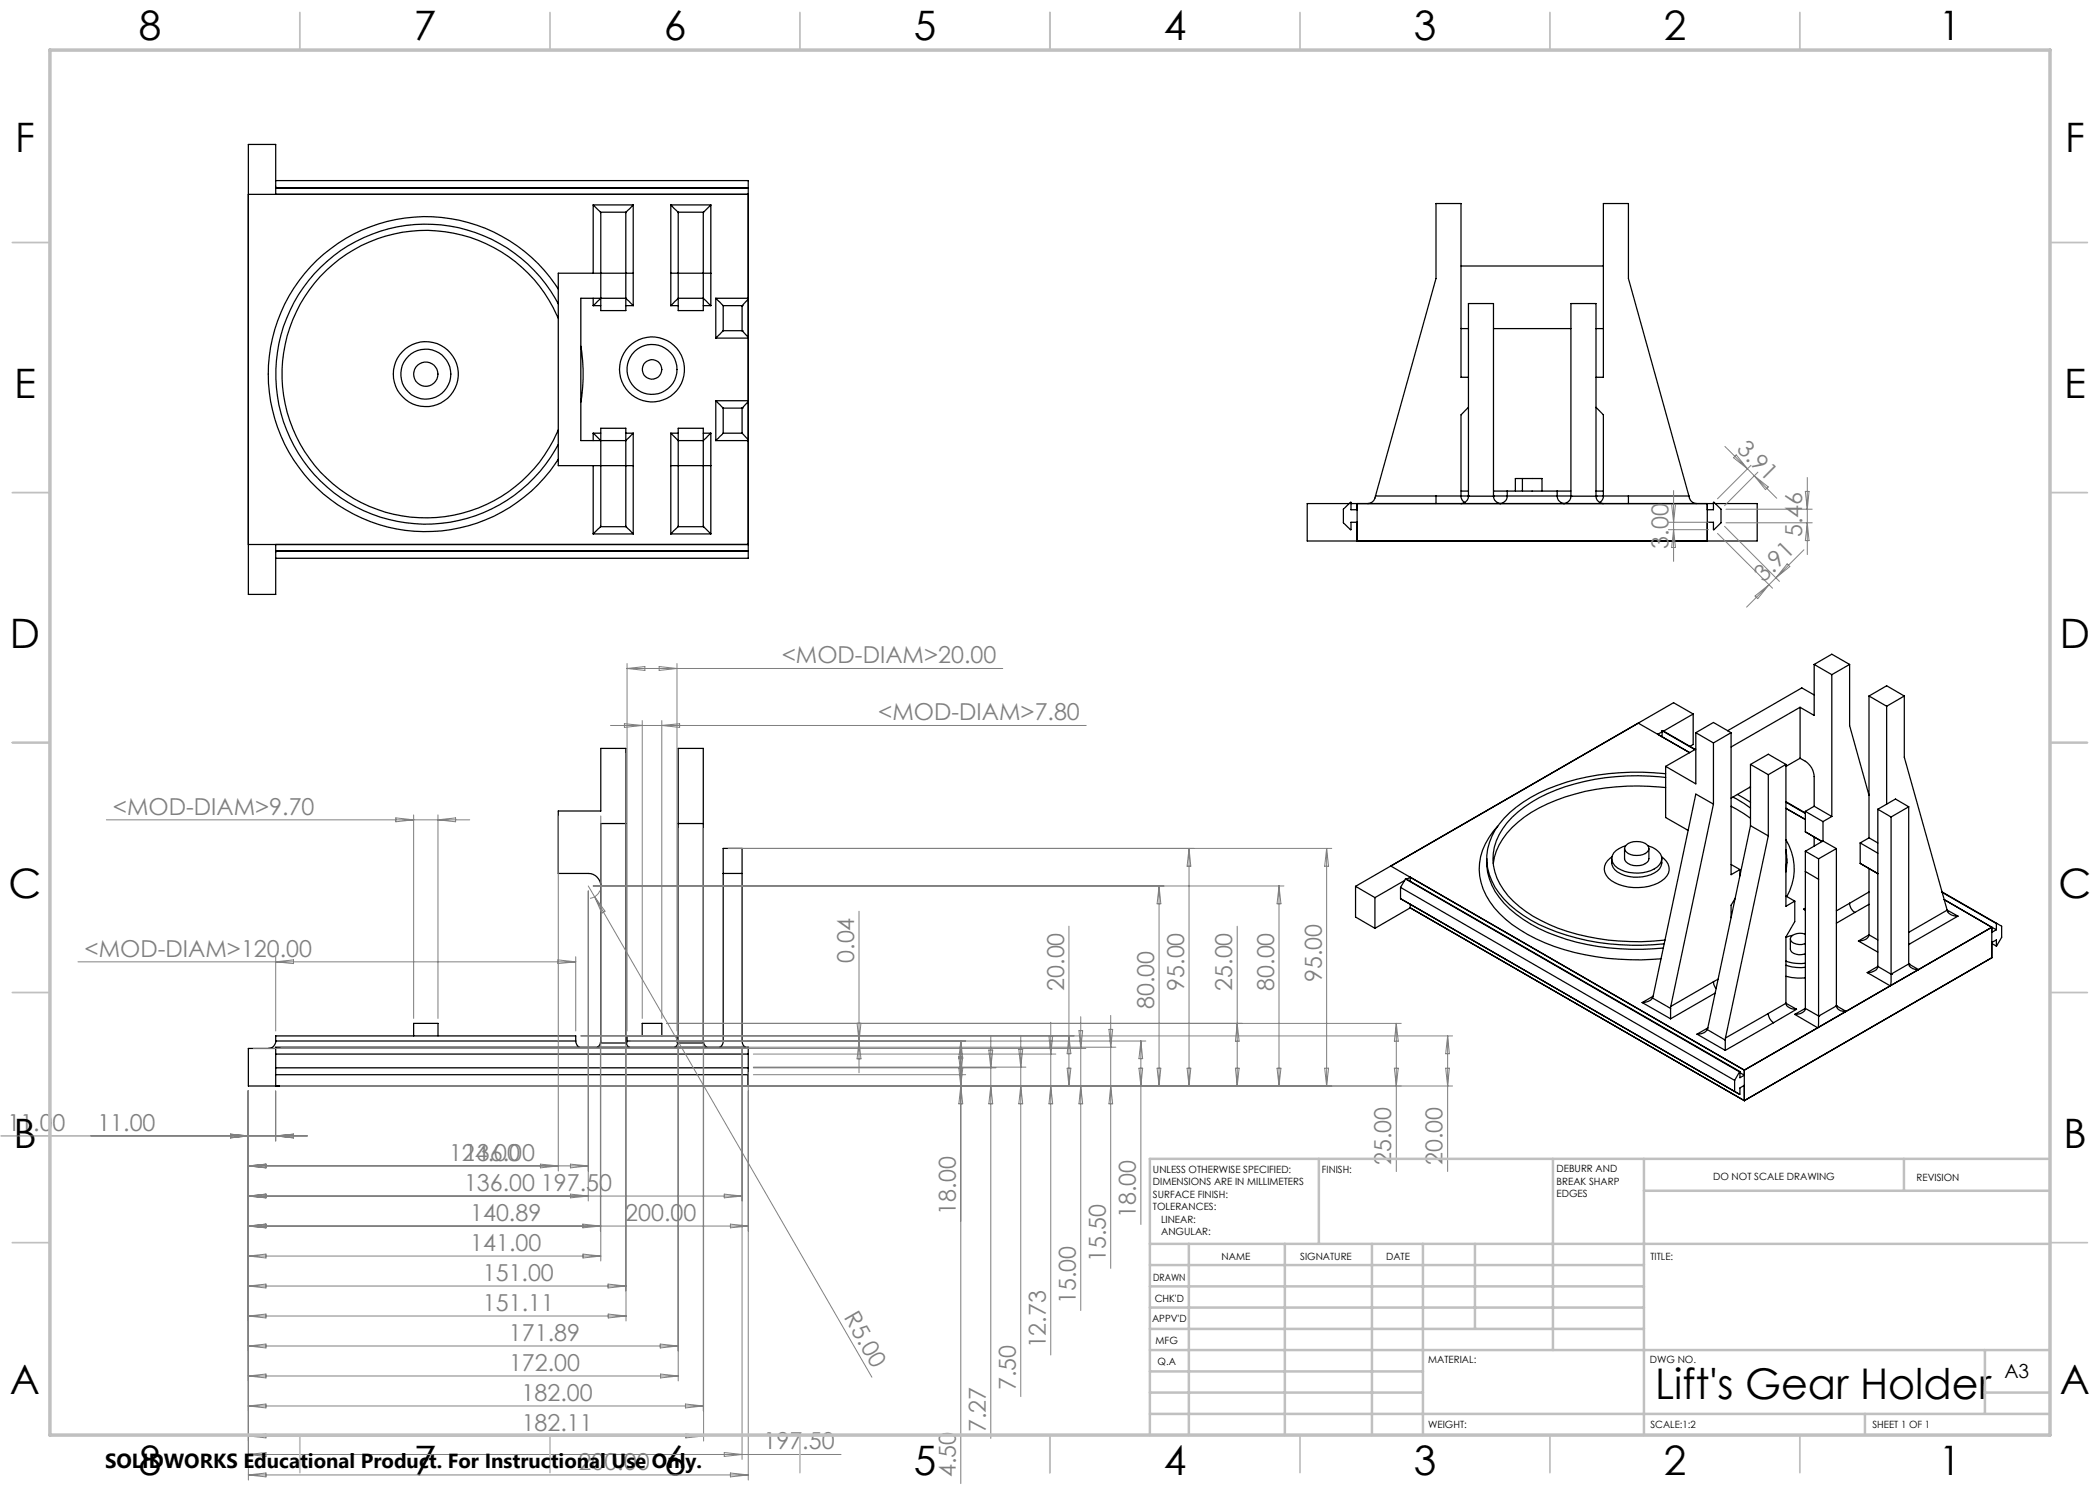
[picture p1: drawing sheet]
<svg xmlns="http://www.w3.org/2000/svg" width="420mm" height="297mm" viewBox="0 0 420 297" stroke-linecap="round" stroke-linejoin="round" font-family="sans-serif">
<g fill="none" stroke="#000" stroke-width=".25">
<path d="M49.7 38.9h99.9M55.1 38.9v-10h-5.4v90h5.4v-10M55.1 36.1h94.5v75.6h-94.5M55.1 37.5h94.5M55.1 37.6h94.5M111.7 57.8a31.5 31.5 0 0 0-47.2-6.8 31.5 31.5 0 0 0 0 47.6 31.5 31.5 0 0 0 47.2-6.7M118.6 41l1.5 1.4M118.6 41v13.6M118.6 59.7v1.4M118.6 41h8M120.1 42.4l.1 19.7h5v-19.7M120.1 42.4h5.1"/>
<path d="M120.2 59.7l-1.6 1.4M126.6 41l-1.4 1.4M126.6 54.6h-14.9v38.5h14.9M126.6 41v20.1M134.2 54.6h8M134.2 41l1.4 1.4M134.2 41v20.1M134.2 41h8M135.6 42.4v19.7h5.1v-19.7M135.6 42.4h5.1M142.2 41l-1.5 1.4M142.2 41v20.1"/>
<path d="M143.2 59.7l1.4 1.4M143.2 59.7h6.4l-1.2 1.4M143.2 59.7v7.9M292.2 53.2h28.5M111.7 63.7a28.8 28.8 0 0 0-44.1-11.7 28.8 28.8 0 0 0 0 45.6 28.8 28.8 0 0 0 44.1-11.6M111.7 60.8a30 30 0 0 0-45.5-9.2 30 30 0 0 0 0 46.4 30 30 0 0 0 45.5-9.1M116.2 69.2a33.4 33.4 0 0 1 0 11.2M118.6 61.1h1.6M125.2 61.1h1.4M126.6 61.1l-1.4-1.4h-9v28.4h9l1.4-1.5M134.2 61.1l1.4-1.4h5.1l1.5 1.4M134.2 61.1h1.4"/>
<path d="M140.7 61.1h1.5M144.6 66.1l-1.4 1.5M144.6 66.1h3.8M144.6 61.1h3.8M144.6 61.1v5M148.4 61.1h.1M148.4 66.1l1.2 1.5h-6.4M148.4 66.1h.1M148.4 61.1v5M292.2 65.7h1.5M293.7 75.5h-1.5v-34.8h-5v15l-12.1 43.5M298.7 65.7h15.5"/>
<path d="M319.2 75.5h1.5v-34.8h5v15l12.1 43.5M319.2 65.7h1.5M118.6 86.6l1.6 1.5M118.6 86.6h1.6M118.6 86.6v1.5M118.6 93.1v13.7M125.2 86.6h1.4M126.6 86.6v20.2M134.2 86.6l1.4 1.5h5.1l1.5-1.5M134.2 93.1h8M134.2 86.6h1.4M134.2 86.6v20.2"/>
<path d="M140.7 86.6h1.5M142.2 86.6v20.2M143.2 80.1h6.4l-1.2 1.5M143.2 80.1l1.4 1.5M143.2 80.1v8M144.6 86.6l-1.4 1.5M144.6 81.6v5M144.6 81.6h3.8M144.6 86.6h3.8M148.4 86.6l1.2 1.5h-6.4M148.4 81.6h.1M148.4 81.6v5"/>
<path d="M275.1 99.2a1.61 1.61 0 0 1-1.6 1.5M275.1 99.2h17.1M287.2 99.2v1.5M292.2 99.2l.3 .8 .4 .5M292.2 98.2h1.5M292.2 99.2h1.5M293.7 99.2h.1M293.7 99.2a1.49 1.49 0 0 1-1.5 1.5M293.7 99.2h5M293.7 99.2v-38.5h5v38.5M293.7 81.5l-1.5 1.5v16.2M298.7 99.2h.1"/>
<path d="M298.7 99.2a1.49 1.49 0 0 0 1.5 1.5M298.7 98.2h2.7M298.7 99.2h2.7M301.4 99.2a1.57 1.57 0 0 1-1.5 1.5M301.4 98.2h10M301.4 99.2h10M301.4 98.2v1M304.5 95.7h3.9v2.5M304.5 95.7h-1.4v2.5M304.5 95.7v2.5M311.4 99.2a1.57 1.57 0 0 0 1.5 1.5M311.4 98.2h2.8"/>
<path d="M311.4 99.2h2.8M311.4 98.2v1M314.2 99.2h.1M314.2 99.2a1.49 1.49 0 0 1-1.5 1.5M314.2 99.2h5M314.2 99.2v-38.5h5v38.5M319.2 99.2h.1M319.2 99.2a1.49 1.49 0 0 0 1.5 1.5M319.2 98.2h1.5M319.2 99.2h1.5M319.2 81.5l1.5 1.5v16.2M320.7 99.2l-.3 .8-.4 .5"/>
<path d="M320.7 99.2h17.1M325.7 99.2v1.5M337.8 99.2a1.61 1.61 0 0 0 1.5 1.5M49.7 108.9h99.9M55.1 110.1h94.5M55.1 110.2h94.5M118.6 106.8h8M120.1 105.3l.1-19.6h5v19.6M120.1 105.3l-1.5 1.5M120.1 105.3h5.1M125.2 105.3l1.4 1.5M134.2 106.8h8"/>
<path d="M135.6 105.3v-19.6h5.1v19.6M135.6 105.3l-1.4 1.5M135.6 105.3h5.1M140.7 105.3l1.5 1.5M269.8 100.7h-8.4v7.5h90v-7.5h-8.4M270.2 100.7h72.5M271.4 101.9h-1.2v-1.4l-1.5 1.3v2.8l1.4 1.3h.1v-1.4h1.2M271.4 100.7v7.5M341.5 101.9h1.2v-1.4l1.5 1.3v2.8l-1.4 1.3h-.1v-1.4h-1.2M341.5 100.7v7.5M362.8 132.9v10.2l-2.8-1.6M362.8 139l-2.4-1.4-14.9 8.6"/>
<path d="M362.8 132.9l3.6 2M362.8 132.9l3.6-2.1 3.5 2.1M366.4 134.9v28.4M369.9 132.9l-3.5 2M369.9 132.9v12.2l3.9 14M373.8 139.2l3.5-2 3.6 2M373.8 139.2l3.5 2M373.8 139.2v28.4M380.9 139.2l-3.6 2M380.9 139.2v12.2l8.5 30.6M332.4 146.4l-.9 .5M332.4 146.2l6.7 3.7"/>
<path d="M332.4 146.2l6.6 3.7M332.4 146.2v1.2M333.1 154.8a47.5 47.5 0 0 0-25.3 3.8 19.5 19.5 0 0 0-9.4 8.6 11 11 0 0 0 2.4 12.6 28.7 28.7 0 0 0 14.5 7.8 50.6 50.6 0 0 0 17.5 1.2M333.1 155.5a44.9 44.9 0 0 0-25.3 4.1 17.5 17.5 0 0 0-8.5 8.6 10.5 10.5 0 0 0 2.3 11 29.3 29.3 0 0 0 15.9 8.1 49.9 49.9 0 0 0 15.5 .7M333.1 157.5a43.8 43.8 0 0 0-26.9 5 15.6 15.6 0 0 0-7.3 8.9l-.2 1.4M333.1 153.3v10.2l4.5 2.6M337.9 150.5l-10.2-5.9-49.5 28.6 70.7 40.8M338.6 142.8l-3.9-2.3-63.6 36.8M338.6 142.8l-5.9 3.4M338.6 142.8v6.1l-.6 .4M339.2 146.5l3.5-2 3.5 2M339.2 146.5v10.3l-6.1-3.5"/>
<path d="M339.2 146.5l3.5 2.1M339.2 149.8l-6.1 3.5M342.7 148.6v12.2M346.2 146.5l-3.5 2.1M346.2 146.5v28.4l1.8-1M346.6 159.4l3.5 2.2M347.5 158.9l2.6 1.6M349.9 157.5l.2 .1M350.1 152.9l3.6-2.1 3.5 2.1M350.1 152.9l3.6 2M350.1 152.9v12.2M350.1 157.4l-3.9 2.2"/>
<path d="M353.7 154.9v12.3M357.2 152.9l-3.5 2M357.2 152.9v28.4l1.8-1.1M360 151.7a4.2 4.2 0 0 1 2.8 3.6v6M360 141.5l-13.8 7.9M360 151.7l-2.8 1.6M360 141.5v10.2M377.3 141.2v19.6M120.2 177.2a2.53 2.53 0 0 0-2.5-2.5h-6v-12.5h8.5v-12.5h5v58.9M125.2 164.7h-5l-.1 43.9M135.6 164.7h5.1M144.6 174.7h3.8"/>
<path d="M271.1 177.3l3.9 2.2M271.1 177.3v6.1l3.9 2.3M275 179.5v6.2M280.1 177.5l66.8 38.6M280.1 177.5v2.2M280.1 179.7l67.8 39.2M280.1 179.7l1 .6M280.9 176.1l-5.9 3.4M280.9 176.1l-.8 1.4M281.1 175.8l-.2 .3M281.1 175.8l66.8 38.6M281.1 175.8l66.9 38.5"/>
<path d="M281.3 175.9l.7-.5v.8M297.4 171.7a12.3 12.3 0 0 0 4.5 10.1 33.9 33.9 0 0 0 17.7 7.5 53.1 53.1 0 0 0 13 .3M299.5 165.2a11.9 11.9 0 0 0-3.3 11.4 16.5 16.5 0 0 0 7.7 9.3 44.5 44.5 0 0 0 24.3 6.1l4-.2M322.3 172.5a3.1 3.1 0 0 0 2.6 2.6 7.2 7.2 0 0 0 7-1.4l.5-1.2M322.3 171.7v.9M322.4 171.3a2.69 2.69 0 0 0-.2 4.8 9.9 9.9 0 0 0 10.1 .1 2.69 2.69 0 0 0 1.5-2.4 2.69 2.69 0 0 0-1.5-2.5M324.9 169.7v2a2.44 2.44 0 0 0 3.1 1.4 1.98 1.98 0 0 0 1.8-1.4v-2M325.1 169.2a3.3 3.3 0 0 0-2.7 2.4 2.48 2.48 0 0 0 1.8 2.4 7.1 7.1 0 0 0 7.7-1.1 1.96 1.96 0 0 0-.7-3l-1.6-.7M325.3 169a3.5 3.5 0 0 1 4.2 0 1.15 1.15 0 0 1 .1 1.3 1.15 1.15 0 0 1-1 .6 3.2 3.2 0 0 1-3.6-.8l-.1-.4zM332.4 171.7v.9M342.7 160.8l-8.5 40.5M342.7 160.8l-3.5-2-8.6 40.4"/>
<path d="M346.2 161.3l3.9 2.4M346.2 172.9l1.8 1M347.1 179.6l-.9 1.4v2.5M348 173.9v1.3M350.1 165.1l3.6 2.1M350.1 165.1l-8.5 40.5M353.7 167.2l-8.6 40.4M357.2 169.9l.1 1.2-.1 2.5M357.2 168a11.1 11.1 0 0 1 .2 11.3M357.2 161.7l3.9 2.2M357.2 160.3l3.9 2.3M357.2 160.4l3.9 2.3"/>
<path d="M357.2 179.2l1.8 1M357.4 172.5l-.2 1.9M357.4 171.7v.9M361.1 162.3v4.1l3.3 1.9M361.1 170.2v31.5M361.1 170.2l2.6 1.6M361.1 174.3l2.6 1.6M361.1 162.3l3.5 2M362.8 161.3l3.6 2M362.8 167.4v1.8M362.8 161.3l-1.7 1M363.7 171.8v31.4"/>
<path d="M364.6 168.2l2.7 1.5M364.6 168.2l-3.5 2M364.6 164.3v3.9M366.4 163.3l-1.8 1M367.3 169.7v31.5M367.3 169.7l-3.6 2.1M372 168.6l3.6 2M372 168.6v4.1l3.6 2M373.8 173.7v13.3M373.8 167.6l1.8 1M373.8 167.6l-1.8 1M373.8 178.4l-3.9 2.3"/>
<path d="M375.6 161.9l2.6 1.5M375.6 161.9v31.4M378.2 163.4v31.4M381.7 161.4l-2.6-1.6-3.5 2.1M381.7 161.4l-3.5 2M381.7 161.4v31.4M388.4 178.4l10.9 6.3M388.4 178.5l10.9 6.2M388.8 179.9l9.6 5.6M282 180.8v.8M282 181.6l66.9 38.5M282 181.6l-7 4.1"/>
<path d="M330.5 199.6l-.6 .6-1.5 .3M330.5 199.6l3.6 2.1M330.6 199.2l-.1 .4M330.6 199.2l-2.2 1.3M342.7 196.4l.1 .5 .4 .8M342.7 196.4l-8.5 4.9M343 198.6l-8.9 5.2M343.6 195.8l-.9 .6M357.2 192.2a7.8 7.8 0 0 0 3.9 .4M357.2 195.3h.1a10.8 10.8 0 0 0 3.8 .3M357.2 193a7.8 7.8 0 0 0 3.9 .5M358.1 187.8v2a1.86 1.86 0 0 0 2.3 1.1l.7-.1"/>
<path d="M358.5 187.1l-1.3 .4M359 180.2v4.1l-1.8 3.1v13.3M360.7 181.9h.4M360.7 181.9l.4 .2M361.1 186.8h-.1a2.6 2.6 0 0 0-2.8 .6 .87 .87 0 0 0 .5 1.2 3 3 0 0 0 2.4 .1M361.1 181.7l-.4 .2M369.9 180.7a2.23 2.23 0 0 0 1.1 1.8M369.9 180.7l-2.6 1.5M371 182.5l-3.7 2.1M371.7 188.2l3.9 2.2M373.5 194.5l4.5 2.7M373.8 187a1.87 1.87 0 0 1-2.1 1.2"/>
<path d="M373.8 180.9l-2.8 1.6M373.8 187l-2.1 1.2M373.8 187l1.8 1M375.6 193.3a1.87 1.87 0 0 1-2.1 1.2M375.6 193.3l2.6 1.5M375.6 193.3l-2.1 1.2M378 197.2l-14.5 8.4M378.2 194.8h.1M378.2 194.8v2.2l-.2 .2M381.7 192.8h.1M381.7 192.8a1.64 1.64 0 0 0 2 1.1M381.7 192.8l-3.5 2"/>
<path d="M381.7 188.7l.2 .1M381.8 192.8l1.9 1.1M381.9 188.8l-.2 .1M383.7 193.9l-5.7 3.3M389.4 182l2.2 1.2M389.4 182a1.89 1.89 0 0 0 2.2 1.2M389.4 182l-7.7 4.5M391.6 183.2l-9.7 5.6M398.4 185.5l-49.5 28.5M398.4 188.5l.9-.5v1.2M398.4 185.5v6.1l-49.5 28.5M398.4 185.5l.9 .4"/>
<path d="M398.4 188.7l.9 .5M398.4 185.5l-14.7 8.4M399.3 184.7v1.2M399.3 185.9l-.9 .6M399.3 184.7h.1M399.3 184.7l1 .5v2.3l-1 1.7M55.1 208.2a1.45 1.45 0 0 1-1.4 1.5M55.1 208.2v-1h60v1M55.1 208.2h60M55.1 209.7h-5.4v7.5h99.9v-7.8h-94.5v7.8M55.1 210.8h94.5M55.1 213.6h94.5"/>
<path d="M55.1 214.9h94.5M82.7 207.2v-2.5h4.9v2.5M115.1 208.2l.3 .8 .4 .4M120.1 208.6l-.2 .5-.4 .3M120.1 208.6h5.1M125.2 208.6l.6 .8M125.4 208.2l-.1 .6M125.4 208.2v-1h10v1M125.4 208.2h10M128.4 207.2v-2.5h4v2.5M135.4 208.2l.1 .6M135.6 208.6l-.6 .8"/>
<path d="M135.6 208.6v-58.9h5.1v58.9M135.6 208.6h5.1M140.7 208.6l.6 .8M144.6 208.2l-.1 .7-.5 .5M144.6 208.2v-38.5h3.8v38.5M144.6 208.2h3.8M148.4 208.2h.1M148.4 208.2v.1a1.35 1.35 0 0 0 .7 1.1M328.4 200.5l5.7 3.3M334.1 201.7v2.1M334.2 201.3l-.1 .4M339.4 206.8l5.7 3.3"/>
<path d="M341.5 205.9l-.6 .6-1.5 .3M341.5 205.9l3.6 2.1M341.6 205.6l-.1 .3M341.6 205.6l-2.2 1.2M345.1 208v2.1M345.1 207.6v.4M346.9 216.1v2.2l1 .6M347.9 214.4l-1 1.7M348 214.3v1.2l.9-.5-.9-.5M348 214.3l-.1 .1M348.9 214v6.1M348.9 217.1l-.9 .5-.1 1.3"/>
<path d="M353.7 202.7a2.23 2.23 0 0 0 1 1.8M353.7 202.7l-8.6 4.9M354.7 204.5l-9.6 5.6M357.2 200.7a1.9 1.9 0 0 0 2.1 1.2M357.2 200.7l-3.5 2M357.2 200.7l2.1 1.2M359 202.9l4.5 2.7M359.3 201.9l-4.6 2.6M361.1 201.7a1.79 1.79 0 0 1-2.1 1.2M361.1 201.7l2.6 1.5M361.1 201.7l-2.1 1.2M363.5 205.6l-14.6 8.4"/>
<path d="M363.7 203.2h.1M363.7 203.2v2.1l-.2 .3M367.3 201.2h.1M367.3 201.2l1.9 1.1a1.65 1.65 0 0 1-1.9-1.1zM367.3 201.2l-3.6 2"/>
<circle cx="85.2" cy="74.8" r="5"/>
<circle cx="85.2" cy="74.8" r="6.5"/>
<circle cx="85.2" cy="74.8" r="2.42"/>
<circle cx="130.4" cy="73.9" r="5"/>
<circle cx="130.4" cy="73.9" r="6.5"/>
<circle cx="130.4" cy="73.9" r="1.94"/>
</g>
<g fill="none" stroke="#808080" stroke-width=".2">
<path d="M334.7 98.1v14.2M345 89.3l4.5 4.5M347.2 91l2.3 2.8-2.8-2.3zM349.5 93.8l1.4 1.4M350.2 93.1l-6.7 6.7M350.9 95.2l4.5 4.5M350.9 95.2l2.8 2.2-.6 .5zM351.6 94.4l-6.7 6.7M361.1 98.3h.7l-.3 3.5zM361.5 95.5v15.4M333.7 104.5h8M333.7 105.9h8"/>
<path d="M334.3 100.9h.8l-.4 3.6zM334.7 105.9l.4 3.6h-.8zM343.5 106.7l11 10.9M344.9 105.3l11 11M345.2 104.6h17.2M345.2 101.8h17.2M351 119.2l2.8-2.3-2.3 2.8zM357.4 112.8l.6 .5-2.8 2.3zM360.8 110l-11.5 11.4M361.5 104.6l.3 3.5h-.7zM125.4 132.7v73.5M125.4 133.7h75.2"/>
<path d="M125.4 133.7l3.6-.4v.8zM131.8 133.3l3.6 .4-3.6 .4zM135.4 132.7v73.5M122.1 145.1h95.1M124.9 144.7l3.5 .4-3.5 .4zM125.2 150.7v107.5M128.4 144.1v59.6M132.4 144.1v59.6M132.4 145.1l3.5-.4v.8zM21.3 164h72.6M79.2 163.6l3.5 .4-3.5 .4zM82.7 163v40.7"/>
<path d="M87.6 163v40.7M87.6 164l3.5-.4v.8zM111.7 163.2v71M117.7 178.2v62M117.7 177.2l1.2 2.1M118.6 177.2h138.2M118.9 179.3l55.5 96.1M118.9 179.3l2.1 2.9-.6 .4zM120 178.1a2.5 2.5 0 0 1-2 1.6M120.2 163.2v89M135.6 165.7v110.5M140.7 165.7v116.5"/>
<path d="M145.7 169.7h120.6M231.8 177.2l.4 3.6h-.8zM231.8 177.2v40M237.8 169.7l.4 3.5h-.8zM237.8 169.7v47.5M255.8 177.2v40M255.8 177.2l.4 3.6h-.8zM265.3 169.7v47.5M265.3 169.7l.4 3.5h-.8zM15.6 192.4h99.5M55.1 191.3v14.9M55.1 192.4l3.6-.4v.7z"/>
<path d="M111.6 192l3.5 .4-3.5 .3zM115.1 191.3v14.9M171.8 182.2v32.4M213.8 185.2v32M247.4 185.2v32M49.7 218.2v77.8M50.7 209.7h166.5M55.1 218.2v10M56.2 217.2h234.3M56.2 209.4h167M116.2 207.2h174.3M120.1 209.6v36.6"/>
<path d="M125.2 209.6v54.6M126.2 208.2h103M133.3 204.7h146.9M135.6 209.6v60.6M140.7 209.6v78.6M148.4 209.2v82.7M149.6 214.5v81.5M150.7 214.9h42.4M150.7 213.6h48.5M150.7 213.4h54.5M150.7 210.8h60.5M171.4 204.6h.8l-.8 7.2h.8z"/>
<path d="M171.8 208.2h.1M191.8 213.6l.7 7.2h-.7l.7-7.2zM191.8 211.4h.7l-.3 3.5zM192.2 208.2v88.5M192.2 208.2l.3 3.5h-.7zM197.8 210h.7l-.3 3.6zM198.2 217.2l.3 3.6h-.7zM198.2 207.2v80.5M203.8 209.9h.7l-.3 3.5zM204.2 217.2l.3 3.6h-.7zM204.2 207.1v72.2M209.8 207.3h.7l-.4 3.5z"/>
<path d="M210.1 217.2l.4 3.6h-.7zM210.1 204.5v66.5M213.4 213.6h.8l-.4 3.6zM213.8 207.2l.4 3.5h-.8zM215.8 206.1h.7l-.4 3.6zM216.1 217.2l.4 3.6h-.7zM216.1 203.3v58.8M221.8 205.9h.7l-.4 3.5zM222.1 217.2l.4 3.6h-.7zM222.1 203.1v50.6M227.8 213.6h.7l-.3 3.6zM228.2 208.2v36.7"/>
<path d="M228.2 208.2l.3 3.5h-.7zM231.4 213.6h.8l-.4 3.6zM237.4 213.6h.8l-.4 3.6zM247.1 213.6h.7l-.4 3.6zM247.4 204.7l.4 3.5h-.7zM255.4 213.6h.8l-.4 3.6zM264.9 213.6h.8l-.4 3.6zM278.9 213.6h.7l-.3 3.6zM279.3 204.7v29.6M279.3 204.7l.3 3.5h-.7zM289.1 213.6h.8l-.4 3.6zM289.5 207.2v27.1"/>
<path d="M289.5 207.2l.4 3.5h-.8zM.2 227.2h61.3M46.1 226.8l3.6 .4-3.6 .4zM49.7 233.2h68M49.7 233.2l3.5-.4v.8zM49.7 239.2l3.5-.4v.8zM49.7 239.2h98.7M55.1 227.2l3.6-.4v.8zM108.1 232.8l3.6 .4-3.6 .4zM114.1 238.8l3.6 .4-3.6 .4zM114.1 232.8l3.6 .4-3.6 .4zM144.9 238.8l3.5 .4-3.5 .4z"/>
<path d="M49.7 245.2l3.5-.4v.8zM49.7 251.2l3.5-.4v.8zM49.7 257.2l3.5-.4v.8zM49.7 245.2h99.9M49.7 251.2h70.5M49.7 257.2h75.5M116.6 244.8l3.5 .4-3.5 .4zM116.6 250.8l3.6 .4-3.6 .4zM121.6 256.8l3.6 .4-3.6 .4zM146.1 244.8l3.5 .4-3.5 .4zM49.7 263.2l3.5-.4v.8zM49.7 269.2l3.5-.4v.8z"/>
<path d="M49.7 275.2l3.5-.4v.8zM49.7 263.2h75.5M49.7 269.2h85.9M49.7 275.2h85.9M121.6 262.8l3.6 .4-3.6 .4zM132 268.8l3.6 .4-3.6 .4zM132.1 274.8l3.5 .4-3.5 .4zM49.7 281.2l3.5-.4v.8zM49.7 287.2l3.5-.4v.8zM49.7 290.9l3.5-.4v.8zM49.7 295l3.5-.4v.8zM49.7 281.2h91"/>
<path d="M49.7 287.2h91M49.7 290.9h118.5M49.7 295h99.9M137.1 280.8l3.6 .4-3.6 .4zM137.2 286.8l3.5 .4-3.5 .4zM144.9 290.5l3.5 .4-3.5 .4zM146.1 294.6l3.5 .4-3.5 .4z"/>
</g>
<g fill="none" stroke="#c0c0c0" stroke-width=".35">
<path d="M60 2.5v7.5M110 2.5v7.5M160 2.5v7.5M210 2.5v7.5M260 2.5v7.5M310 2.5v7.5M360 2.5v7.5M2.5 48.5h7.5M410 48.5h7.5M2.5 98.5h7.5M410 98.5h7.5M2.5 148.5h7.5"/>
<path d="M410 148.5h7.5M2.5 198.5h7.5M410 198.5h7.5M2.5 248.5h7.5M410 248.5h7.5M60 287v7.5M110 287v7.5M160 287v7.5M210 287v7.5M260 287v7.5M310 287v7.5M360 287v7.5"/>
</g>
<g fill="none" stroke="#c0c0c0" stroke-width=".5">
<path d="M263.8 231.8v17M310.6 231.8v38.2M328.8 231.8v55.2M328.8 238.2h81.2M380.8 231.8v6.4M410 231.8h-180v55.2M230 248.8h180M230 257.3h98.8M230 253h98.8M237.8 248.8v38.2M257 248.8v38.2M274.4 248.8v38.2"/>
<path d="M284.6 248.8v38.2M295 248.8v17M230 265.8h98.8M230 261.5h98.8M230 278.5h54.6M230 274.3h54.6M230 270h180M397 278.5h13M397 270v12.8M230 282.8h180M373 282.8v4.2"/>
</g>
<path d="M10 10h400v277h-400z" fill="none" stroke="#c0c0c0" stroke-width=".7"/>
<text font-size="8.5" x="331" y="279.7">Lift's Gear Holder</text>
<g font-size="8.1">
<text x="27.7" y="8">8</text>
<text x="82.7" y="8">7</text>
<text x="132.7" y="8">6</text>
<text x="182.7" y="8">5</text>
<text x="232.7" y="8">4</text>
<text x="282.7" y="8">3</text>
<text x="332.7" y="8">2</text>
<text x="387.7" y="8">1</text>
<text x="3" y="30.4">F</text>
<text x="413" y="30.4">F</text>
<text x="2.8" y="79.6">E</text>
<text x="412.8" y="79.6">E</text>
<text x="2" y="129.6">D</text>
<text x="412" y="129.6">D</text>
<text x="1.7" y="179.6">C</text>
<text x="411.7" y="179.6">C</text>
<text x="2.7" y="229.6">B</text>
<text x="412.7" y="229.6">B</text>
<text x="2" y="278.9">A</text>
<text x="412" y="278.9">A</text>
<text x="27.7" y="295">8</text>
<text x="82.7" y="295">7</text>
<text x="132.7" y="295">6</text>
<text x="182.7" y="295">5</text>
<text x="232.7" y="295">4</text>
<text x="282.7" y="295">3</text>
<text x="332.7" y="295">2</text>
<text x="387.7" y="295">1</text>
</g>
<g font-size="4.7" fill="#808080">
<text x="347.2" y="90" transform="rotate(45 347.2 90)">3.91</text>
<text x="360.4" y="107.4" transform="rotate(-90 360.4 107.4)">5.46</text>
<text x="333.7" y="109.7" transform="rotate(-90 333.7 109.7)">3.00</text>
<text x="352.8" y="116.5" transform="rotate(-45 352.8 116.5)">3.91</text>
<text x="156.4" y="132.7">&lt;MOD-DIAM&gt;20.00</text>
<text x="175.6" y="144.1">&lt;MOD-DIAM&gt;7.80</text>
<text x="22.6" y="162.9">&lt;MOD-DIAM&gt;9.70</text>
<text x="16.9" y="191.3">&lt;MOD-DIAM&gt;120.00</text>
<text x="170.8" y="192.6" transform="rotate(-90 170.8 192.6)">0.04</text>
<text x="264.3" y="196.4" transform="rotate(-90 264.3 196.4)">95.00</text>
<text x="212.8" y="198.2" transform="rotate(-90 212.8 198.2)">20.00</text>
<text x="230.8" y="201.8" transform="rotate(-90 230.8 201.8)">80.00</text>
<text x="236.8" y="198.2" transform="rotate(-90 236.8 198.2)">95.00</text>
<text x="246.5" y="198.2" transform="rotate(-90 246.5 198.2)">25.00</text>
<text x="254.8" y="198.2" transform="rotate(-90 254.8 198.2)">80.00</text>
<text x="1.5" y="226.2">11.00</text>
<text x="19.5" y="226.2">11.00</text>
<text x="89.8" y="232.2">124.00</text>
<text x="92.8" y="232.2">136.00</text>
<text x="278.3" y="233" transform="rotate(-90 278.3 233)">25.00</text>
<text x="288.5" y="233" transform="rotate(-90 288.5 233)">20.00</text>
<text x="92.8" y="238.2">136.00 197.50</text>
<text x="94" y="244.2">140.89</text>
<text x="125.1" y="244.2">200.00</text>
<text x="191.2" y="242.9" transform="rotate(-90 191.2 242.9)">18.00</text>
<text x="227.2" y="243.6" transform="rotate(-90 227.2 243.6)">18.00</text>
<text x="94.1" y="250.2">141.00</text>
<text x="96.6" y="256.2">151.00</text>
<text x="221.2" y="252.4" transform="rotate(-90 221.2 252.4)">15.50</text>
<text x="96.6" y="262.2">151.11</text>
<text x="168.7" y="263.5" transform="rotate(60 168.7 263.5)">R5.00</text>
<text x="215.2" y="260.8" transform="rotate(-90 215.2 260.8)">15.00</text>
<text x="101.8" y="268.2">171.89</text>
<text x="209.2" y="269.7" transform="rotate(-90 209.2 269.7)">12.73</text>
<text x="101.8" y="274.2">172.00</text>
<text x="104.3" y="280.2">182.00</text>
<text x="203.2" y="278" transform="rotate(-90 203.2 278)">7.50</text>
<text x="104.3" y="286.2">182.11</text>
<text x="197.2" y="286.4" transform="rotate(-90 197.2 286.4)">7.27</text>
<text x="115.7" y="294">200.00</text>
<text x="152.7" y="289.9">197.50</text>
<text x="191.2" y="295.4" transform="rotate(-90 191.2 295.4)">4.50</text>
</g>
<text font-size="4.1" x="21" y="293.7">SOLIDWORKS Educational Product. For Instructional Use Only.</text>
<text font-size="3.9" x="400.9" y="275.5">A3</text>
<g font-size="2">
<text x="230.6" y="234.6">UNLESS OTHERWISE SPECIFIED:</text>
<text x="230.6" y="237.1">DIMENSIONS ARE IN MILLIMETERS</text>
<text x="230.6" y="239.6">SURFACE FINISH:</text>
<text x="264.4" y="234.6">FINISH:</text>
<text x="311.3" y="234.5">DEBURR AND</text>
<text x="311.3" y="237">BREAK SHARP</text>
<text x="311.3" y="239.5">EDGES</text>
<text x="342.6" y="236">DO NOT SCALE DRAWING</text>
<text x="383.3" y="236.2">REVISION</text>
<text x="230.6" y="242.1">TOLERANCES:</text>
<text x="232.2" y="244.6">LINEAR:</text>
<text x="232.2" y="247.1">ANGULAR:</text>
<text x="244.3" y="252">NAME</text>
<text x="260" y="251.9">SIGNATURE</text>
<text x="277.2" y="251.9">DATE</text>
<text x="330.1" y="251.9">TITLE:</text>
<text x="230.6" y="256.1">DRAWN</text>
<text x="230.9" y="260.3">CHK'D</text>
<text x="230.4" y="264.4">APPV'D</text>
<text x="231.1" y="268.8">MFG</text>
<text x="231.5" y="273">Q.A</text>
<text x="285.6" y="272.5">MATERIAL:</text>
<text x="330" y="272.5">DWG NO.</text>
<text x="285.6" y="285.5">WEIGHT:</text>
<text x="330.1" y="285.6">SCALE:1:2</text>
<text x="374.5" y="285.6">SHEET 1 OF 1</text>
</g>
</svg>
